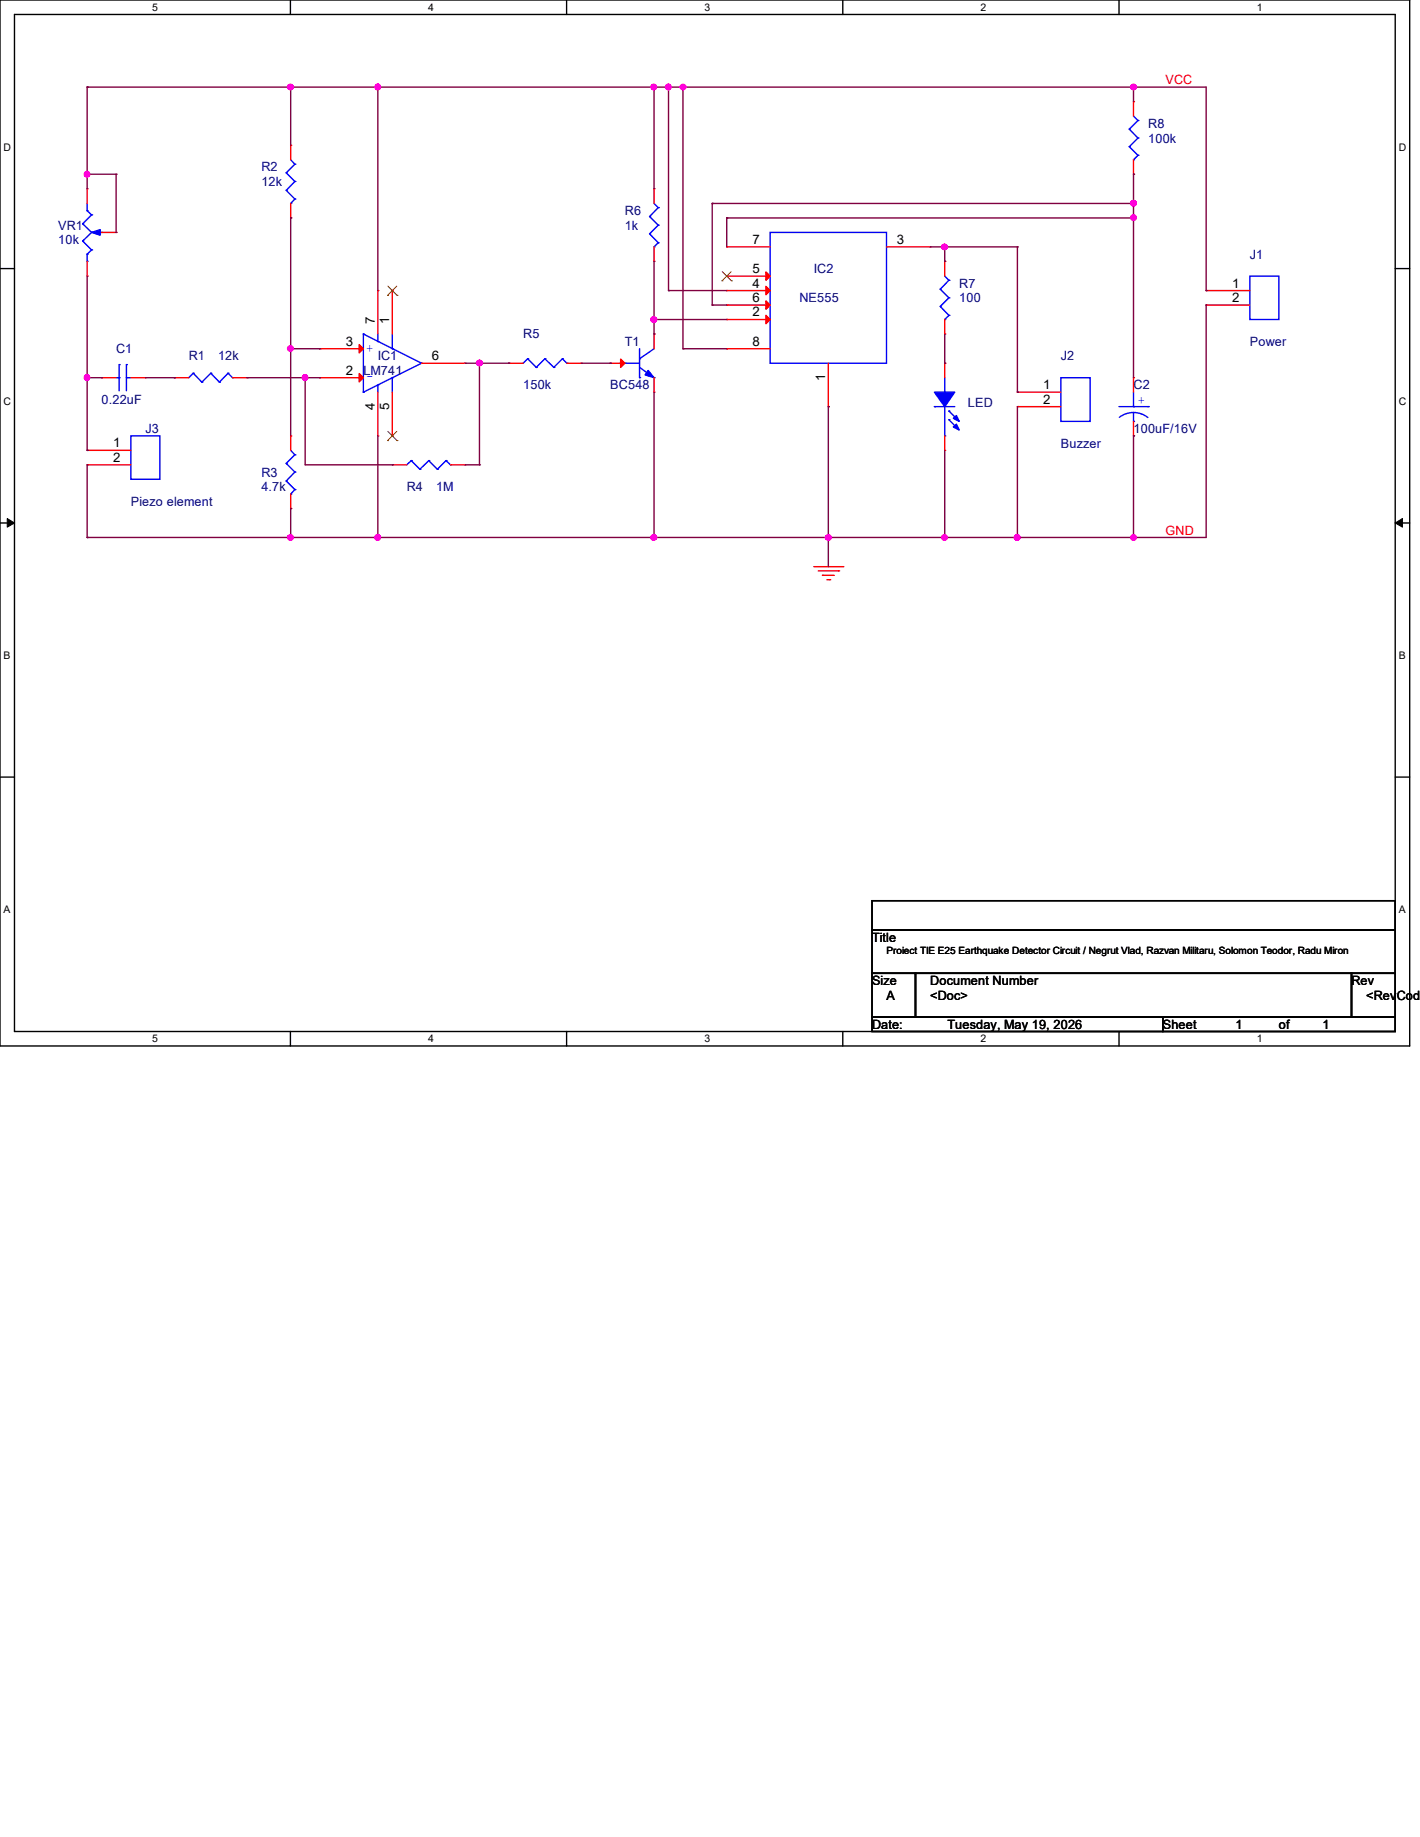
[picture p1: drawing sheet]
<svg xmlns="http://www.w3.org/2000/svg" width="216mm" height="279mm" viewBox="0 0 216 279" stroke-linecap="round" stroke-linejoin="round" font-family="sans-serif">
<path d="M0 0h214.3v159.1h-214.3zM2.2 2.2h209.9v154.7h-209.9z" fill="none" stroke="#000" stroke-width=".21"/>
<g fill="#fff">
<path d="M23.2 .2h.8v1.8h-.8z"/>
<path d="M23.2 157.1h.8v1.8h-.8z"/>
</g>
<path d="M44.2 0v2.2M44.2 156.9v2.2" fill="none" stroke="#000" stroke-width=".21"/>
<g fill="#fff">
<path d="M65.1 .2h.9v1.8h-.9z"/>
<path d="M65.1 157.1h.9v1.8h-.9z"/>
</g>
<path d="M86.1 0v2.2M86.1 156.9v2.2" fill="none" stroke="#000" stroke-width=".21"/>
<g fill="#fff">
<path d="M107.1 .2h.9v1.8h-.9z"/>
<path d="M107.1 157.1h.9v1.8h-.9z"/>
</g>
<path d="M128.1 0v2.2M128.1 156.9v2.2" fill="none" stroke="#000" stroke-width=".21"/>
<g fill="#fff">
<path d="M149.1 .2h.9v1.8h-.9z"/>
<path d="M149.1 157.1h.9v1.8h-.9z"/>
</g>
<path d="M170.1 0v2.2M170.1 156.9v2.2" fill="none" stroke="#000" stroke-width=".21"/>
<g fill="#fff">
<path d="M191.1 .2h.9v1.8h-.9z"/>
<path d="M191.1 157.1h.9v1.8h-.9z"/>
<path d="M.6 21.5h1.1v1.8h-1.1z"/>
<path d="M212.7 21.5h1.1v1.8h-1.1z"/>
<path d="M.6 60.2h1.1v1.7h-1.1z"/>
<path d="M212.7 60.2h1.1v1.7h-1.1z"/>
</g>
<path d="M0 40.9h2.2M212.1 40.9h2.2" fill="none" stroke="#000" stroke-width=".21"/>
<g fill="#fff">
<path d="M.6 98.8h1v1.8h-1z"/>
<path d="M212.7 98.8h1v1.8h-1z"/>
</g>
<path d="M0 79.5h2.2M212.1 79.5h2.2" fill="none" stroke="#000" stroke-width=".21"/>
<path d="M1.1 78.9l1.1 .6-1.1 .7zM212.1 79.5l1.1-.6v1.3z" fill="#000" stroke="#000" stroke-width=".15"/>
<g fill="#fff">
<path d="M.6 137.5h1v1.8h-1z"/>
<path d="M212.7 137.5h1v1.8h-1z"/>
</g>
<path d="M0 118.2h2.2M212.1 118.2h2.2M132.6 137h79.5v4.4h-79.5zM132.6 141.4h79.5v6.6h-79.5zM132.6 148h6.6v6.7h-6.6zM132.6 154.7h44.2v2.2h-44.2zM139.2 148h66.3v6.7h-66.3zM176.8 154.7h35.3v2.2h-35.3zM205.5 148h6.6v6.7h-6.6z" fill="none" stroke="#000" stroke-width=".21"/>
<g fill="none" stroke="#f00" stroke-width=".21">
<path d="M172.3 15.5h.1M172.3 15.5v2.2M13.3 28.7h.1M13.3 28.7v2.2M13.3 39.8v2.2M15.5 35.3h2.2M17.7 35.3h.1M44.2 22.1h.1M44.2 33.1h.1M44.2 22.1v2.2M44.2 30.9v2.2M99.4 28.7h.1"/>
<path d="M99.4 39.8h.1M99.4 28.7v2.2M99.4 37.5v2.3M110.5 37.5h.1M110.5 37.5h6.6M134.8 37.5h6.6M141.4 37.5h.1M143.6 39.8h.1M143.6 39.8v2.2M172.3 26.5h.1M172.3 24.3v2.2M13.3 42h.1"/>
<path d="M15.5 57.4h.1M15.5 57.4h2.2M19.9 57.4h2.2M22.1 57.4h.1M26.5 57.4h.1M26.5 57.4h2.2M35.3 57.4h2.2M37.5 57.4h.1M48.6 53h.1M48.6 57.4h.1M48.6 53h6.6M48.6 57.4h6.6"/>
<path d="M57.4 44.2h.1M57.4 44.2v6.6M57.4 59.6v6.7M59.6 44.2h.1M59.6 44.2v6.6M59.6 59.6v6.7M64.1 55.2h6.6M70.7 55.2h.1M77.3 55.2h.1M77.3 55.2h2.2M86.2 55.2h2.2M88.4 55.2h.1"/>
<path d="M92.8 55.2h.1M92.8 55.2h2.2M99.4 50.8h.1M99.4 59.6h.1M99.4 50.8v2.2M99.4 57.4v2.2M110.5 44.2h.1M110.5 53h.1M110.5 42h.1M110.5 48.6h.1M110.5 46.4h.1M110.5 44.2h6.6"/>
<path d="M110.5 53h6.6M110.5 42h6.6M110.5 48.6h6.6M110.5 46.4h6.6M125.9 55.2v6.6M143.6 50.8h.1M143.6 55.2h.1M143.6 48.6v2.2M143.6 55.2v2.2M154.7 59.6h.1M154.7 59.6h6.6M172.3 57.4h.1"/>
<path d="M172.3 57.4v2.2M183.4 44.2h.1M183.4 46.4h.1M183.4 44.2h6.6M183.4 46.4h6.6M13.3 68.5h.1M13.3 70.7h.1M13.3 68.5h6.6M13.3 70.7h6.6M44.2 66.3h.1M44.2 77.3h.1M44.2 66.3v2.2"/>
<path d="M44.2 75.1v2.2M57.4 66.3h.1M59.6 70.7h.1M59.6 66.3h.1M59.6 70.7h2.2M68.5 70.7h2.2M70.7 70.7h.1M125.9 61.8h.1M143.6 68.5h.1M143.6 66.3v2.2M154.7 61.8h.1M154.7 61.8h6.6"/>
<path d="M172.3 66.3h.1M172.3 64.1v2.2M123.7 86.2h4.4M124.4 86.8h3.1M125.1 87.5h.1M125.1 87.5h1.7M125.7 88.2h.5M126.2 88.2h.1M127.5 86.8h.1M128.1 86.2h.1"/>
</g>
<g fill="none" stroke="#00f" stroke-width=".21">
<path d="M171.7 19.6h.1M171.7 19.6l1.3 1.4M172.3 17.7l.7 .6M173 18.3h.1M173 18.3l-1.3 1.3M12.6 34h.1M12.6 36.7h.1M12.6 34l1.3 1.3M12.6 36.7l1.3 1.3M13.3 32h.1M13.3 38.7h.1M13.3 39.8h.1"/>
<path d="M13.3 30.9v1.1M13.3 38.7v1.1M13.3 32l.6 .7M13.9 32.7h.1M13.9 35.3h.1M13.9 38h.1M13.9 32.7l-1.3 1.3M13.9 35.3l-1.3 1.4M13.9 38l-.6 .7M15 35.3h.5M15.5 35.3h.1M43.5 26.3h.1"/>
<path d="M43.5 29h.1M43.5 26.3l1.3 1.3M43.5 29l1.3 1.3M44.2 30.9h.1M44.2 24.3l.6 .7M44.8 25h.1M44.8 27.6h.1M44.8 30.3h.1M44.8 25l-1.3 1.3M44.8 27.6l-1.3 1.4M44.8 30.3l-.6 .6M98.8 32.9h.1"/>
<path d="M98.8 35.6h.1M98.8 32.9l1.3 1.3M98.8 35.6l1.3 1.3M99.4 37.5h.1M99.4 30.9l.7 .7M100.1 31.6h.1M100.1 34.2h.1M100.1 36.9h.1M100.1 31.6l-1.3 1.3M100.1 34.2l-1.3 1.4M100.1 36.9l-.7 .6M117.1 35.3h17.7v19.9h-17.7z"/>
<path d="M171.7 22.3h.1M171.7 22.3l1.3 1.3M172.3 24.3h.1M173 21h.1M173 23.6h.1M173 21l-1.3 1.3M173 23.6l-.7 .7M17.7 57.4h.4M18.1 57.4h.1M18.1 55.5h.1M18.1 55.5v3.9M19.2 55.5h.1"/>
<path d="M19.2 57.4h.1M19.2 57.4h.7M19.2 55.5v3.9M29.4 56.8h.1M29.4 56.8l-.7 .6M29.4 56.8l1.3 1.3M30.7 58.1h.1M32 56.8h.1M32 56.8l-1.3 1.3M32 56.8l1.4 1.3M33.4 58.1h.1M34.7 56.8h.1"/>
<path d="M34.7 56.8l-1.3 1.3M34.7 56.8l.6 .6M35.3 57.4h.1M55.2 59.6h.1M55.2 50.8h.1M55.2 50.8v8.8M55.2 50.8l8.9 4.4M57.4 58.5h.1M57.4 51.9h.1M57.4 50.8v1.1M57.4 58.5v1.1M59.6 57.4h.1"/>
<path d="M59.6 53h.1M59.6 50.8v2.2M59.6 57.4v2.2M64.1 55.2h.1M64.1 55.2l-8.9 4.4M80.2 54.6h.1M80.2 54.6l-.7 .6M80.2 54.6l1.3 1.3M81.5 55.9h.1M82.8 54.6h.1M82.8 54.6l-1.3 1.3M82.8 54.6l1.4 1.3"/>
<path d="M84.2 55.9h.1M85.5 54.6h.1M85.5 54.6l-1.3 1.3M85.5 54.6l.7 .6M86.2 55.2h.1M95 55.2h.1M95 55.2h2.2M97.2 54.6h.1M97.2 57.4h.1M97.2 55.9l2.2 1.5M97.2 53v4.4M99.4 57.4h.1"/>
<path d="M99.4 53l-2.2 1.6M143 44h.1M143 46.6h.1M143 44l1.3 1.3M143 46.6l1.3 1.4M143.6 48.6h.1M143.6 59.6h.1M143.6 42l.7 .6M143.6 57.4v2.2M144.3 42.6h.1M144.3 45.3h.1M144.3 48h.1"/>
<path d="M144.3 42.6l-1.3 1.4M144.3 45.3l-1.3 1.3M144.3 48l-.7 .6M161.3 57.4h4.4v6.7h-4.4zM172.3 59.6v2.2M190 42h4.4v6.6h-4.4zM19.9 66.3h4.4v6.6h-4.4zM43.5 70.5h.1M43.5 73.2h.1M43.5 70.5l1.3 1.3M43.5 73.2l1.3 1.3M44.2 75.1h.1"/>
<path d="M44.2 68.5l.6 .7M44.8 69.2h.1M44.8 71.8h.1M44.8 74.5h.1M44.8 69.2l-1.3 1.3M44.8 71.8l-1.3 1.4M44.8 74.5l-.6 .6M62.5 70.1h.1M62.5 70.1l-.7 .6M62.5 70.1l1.3 1.3M63.8 71.4h.1M65.2 70.1h.1"/>
<path d="M65.2 70.1l-1.4 1.3M65.2 70.1l1.3 1.3M66.5 71.4h.1M67.8 70.1h.1M67.8 70.1l-1.3 1.3M67.8 70.1l.7 .6M68.5 70.7h.1M142.1 61.8h.1M142.1 61.8h3.1M143.6 66.3h.1M143.6 61.8v4.5M144.3 62.5h.1"/>
<path d="M144.3 63.8h.1M144.3 62.5l1.3 1.3M144.3 63.8l1.3 1.4M170.1 61.8h4.5M172.3 64.1h.1M172.3 61.8h.1M172.3 62.7a3.5 3.5 0 0 1 2.2 .8M172.3 62.7a3.5 3.5 0 0 0-2.1 .8M172.3 62.7v1.4M174.6 61.8h.1"/>
</g>
<g fill="#f00" stroke="#f00" stroke-width=".21">
<path d="M116.5 43.6l.6 .6-.6 .6z"/>
<path d="M116.5 41.4l.6 .6-.6 .6z"/>
<path d="M116.5 48l.6 .6-.6 .6z"/>
<path d="M116.5 45.8l.6 .6-.6 .6z"/>
<path d="M54.6 52.4l.6 .6-.6 .7z"/>
<path d="M54.6 56.8l.6 .6-.6 .7z"/>
<path d="M94.4 54.6l.6 .6-.6 .7z"/>
</g>
<path d="M58.9 44.9h.1M59 43.5l1.4 1.4M60.3 43.5l-1.4 1.4M60.4 44.9h.1M109.8 42.7h.1M109.8 41.3l1.4 1.4M111.2 41.3l-1.4 1.4M111.2 42.7h.1M58.9 67h.1M59 65.6l1.4 1.4M60.3 65.6l-1.4 1.4M60.4 67h.1" fill="none" stroke="#804000" stroke-width=".15"/>
<g fill="#00f" stroke="#00f" stroke-width=".21">
<path d="M13.9 35.3l1.3-.4v.9z"/>
<path d="M98.6 56.3l.8 1.1-1.3-.4z"/>
<path d="M142.1 59.6h3.1l-1.6 2.2z" fill-rule="evenodd"/>
<path d="M144.9 64.9l.5-.4 .4 .9z" fill-rule="evenodd"/>
<path d="M144.9 63.6l.5-.4 .4 .9z" fill-rule="evenodd"/>
</g>
<g fill="none" stroke="#800040" stroke-width=".21">
<path d="M13.3 13.3h.1M13.3 13.3v15.4M13.3 13.3h170.1v30.9M44.2 13.3h.1M44.2 13.3v8.8M57.4 13.3h.1M57.4 13.3v30.9M99.4 13.3h.1M99.4 13.3v15.4M101.6 13.3h.1M101.6 13.3v30.9M103.8 13.3h.1"/>
<path d="M103.8 13.3v39.7M172.3 13.3h.1M172.3 13.3v2.2M13.3 26.5h.1M13.3 26.5h4.4M17.7 26.5h.1M17.7 26.5v8.8M44.2 33.1h.1M44.2 33.1v33.2M99.4 39.8v11M108.3 30.9h.1M108.3 30.9v15.5"/>
<path d="M108.3 30.9h64M110.5 33.1h.1M110.5 33.1v4.4M110.5 33.1h61.8M141.4 37.5h13.3M143.6 37.5h.1M143.6 39.8h.1M143.6 37.5v2.3M154.7 37.5h.1M154.7 37.5v22.1M172.3 26.5h.1M172.3 30.9h.1"/>
<path d="M172.3 33.1h.1M172.3 26.5v30.9M13.3 57.4h.1M13.3 42v26.5M13.3 57.4h2.2M15.5 57.4h.1M22.1 57.4h4.4M26.5 57.4h.1M37.5 57.4h11.1M44.2 53h.1M44.2 53h4.4M46.4 57.4h.1"/>
<path d="M46.4 57.4v13.3h13.2M48.6 53h.1M48.6 57.4h.1M70.7 55.2h6.6M72.9 55.2h.1M72.9 55.2v15.5M77.3 55.2h.1M88.4 55.2h4.4M92.8 55.2h.1M99.4 48.6h.1M99.4 50.8h.1M99.4 59.6v22.1"/>
<path d="M99.4 48.6h11.1M101.6 44.2h.1M101.6 44.2h8.9M103.8 53h.1M103.8 53h6.7M108.3 46.4h.1M108.3 46.4h2.2M143.6 55.2h.1M143.6 50.8v4.4M154.7 59.6h.1M183.4 46.4h.1M183.4 44.2h.1"/>
<path d="M183.4 46.4v35.3h-170.1M13.3 68.5h.1M13.3 70.7v11M44.2 77.3h.1M44.2 77.3v4.4M57.4 66.3v15.4M59.6 70.7h.1M70.7 70.7h2.2M72.9 70.7h.1M125.9 61.8h.1M125.9 61.8v24.4M143.6 68.5v13.2"/>
<path d="M154.7 61.8v19.9M172.3 66.3h.1M172.3 66.3v15.4M13.3 81.7h.1M44.2 81.7h.1M57.4 81.7h.1M99.4 81.7h.1M125.9 81.7h.1M143.6 81.7h.1M154.7 81.7h.1M172.3 81.7h.1"/>
</g>
<g fill="#f0f" stroke="#f0f" stroke-width=".21">
<circle cx="13.2" cy="26.5" r=".41"/>
<circle cx="57.4" cy="13.2" r=".41"/>
<circle cx="44.2" cy="13.2" r=".41"/>
<circle cx="44.2" cy="53" r=".41"/>
<circle cx="44.2" cy="81.7" r=".41"/>
<circle cx="57.4" cy="81.7" r=".41"/>
<circle cx="72.9" cy="55.2" r=".41"/>
<circle cx="99.4" cy="13.2" r=".41"/>
<circle cx="126" cy="81.7" r=".41"/>
<circle cx="99.4" cy="81.7" r=".41"/>
<circle cx="99.4" cy="48.6" r=".41"/>
<circle cx="143.6" cy="37.5" r=".41"/>
<circle cx="143.6" cy="81.7" r=".41"/>
<circle cx="154.7" cy="81.7" r=".41"/>
<circle cx="101.6" cy="13.2" r=".41"/>
<circle cx="172.3" cy="13.2" r=".41"/>
<circle cx="103.9" cy="13.2" r=".41"/>
<circle cx="172.3" cy="30.9" r=".41"/>
<circle cx="172.3" cy="33.1" r=".41"/>
<circle cx="172.3" cy="81.7" r=".41"/>
<circle cx="13.2" cy="57.4" r=".41"/>
<circle cx="46.4" cy="57.4" r=".41"/>
</g>
<g font-size="2">
<text x="114.4" y="41.5">5</text>
<text x="114.4" y="37.1">7</text>
<text x="136.4" y="37.1">3</text>
<text x="114.4" y="43.7">4</text>
<text x="114.4" y="45.9">6</text>
<text x="187.4" y="43.7">1</text>
<text x="187.4" y="45.9">2</text>
<text x="52.6" y="52.6">3</text>
<text x="57" y="49.2" transform="rotate(-90 57 49.2)">7</text>
<text x="59.2" y="49.2" transform="rotate(-90 59.2 49.2)">1</text>
<text x="114.4" y="52.6">8</text>
<text x="114.4" y="48.1">2</text>
<text x="52.6" y="57">2</text>
<text x="65.7" y="54.8">6</text>
<text x="125.5" y="57.9" transform="rotate(-90 125.5 57.9)">1</text>
<text x="158.6" y="59.2">1</text>
<text x="57" y="62.3" transform="rotate(-90 57 62.3)">4</text>
<text x="59.2" y="62.3" transform="rotate(-90 59.2 62.3)">5</text>
<text x="158.6" y="61.4">2</text>
<text x="17.2" y="68">1</text>
<text x="17.2" y="70.2">2</text>
</g>
<g font-size="1.9" fill="#f00">
<text x="177.2" y="12.8">VCC</text>
<text x="177.2" y="81.3">GND</text>
</g>
<g font-size="1.9" fill="#000080">
<text x="174.6" y="19.4">R8</text>
<text x="174.6" y="21.7">100k</text>
<text x="39.8" y="26.1">R2</text>
<text x="39.8" y="28.3">12k</text>
<text x="8.8" y="34.9">VR1</text>
<text x="95" y="32.7">R6</text>
<text x="95" y="34.9">1k</text>
<text x="8.8" y="37.1">10k</text>
<text x="123.7" y="41.5">IC2</text>
<text x="190" y="39.3">J1</text>
<text x="121.5" y="46">NE555</text>
<text x="145.8" y="43.8">R7</text>
<text x="145.8" y="46">100</text>
<text x="17.7" y="53.7">C1</text>
<text x="79.5" y="51.5">R5</text>
<text x="95" y="52.6">T1</text>
<text x="190" y="52.6">Power</text>
<text x="28.7" y="54.8">R1</text>
<text x="33.2" y="54.8">12k</text>
<text x="55.2" y="57">LM741</text>
<text x="57.4" y="54.8">IC1</text>
<text x="79.5" y="59.2">150k</text>
<text x="92.8" y="59.2">BC548</text>
<text x="161.3" y="54.8">J2</text>
<text x="172.3" y="59.2">C2</text>
<text x="15.5" y="61.4">0.22uF</text>
<text x="22.1" y="65.9">J3</text>
<text x="147.2" y="61.9">LED</text>
<text x="172.3" y="65.9">100uF/16V</text>
<text x="161.3" y="68.1">Buzzer</text>
<text x="19.9" y="76.9">Piezo element</text>
<text x="39.8" y="72.5">R3</text>
<text x="39.8" y="74.7">4.7k</text>
<text x="61.8" y="74.7">R4</text>
<text x="66.3" y="74.7">1M</text>
</g>
<g font-size="1.9" fill="#00f">
<text x="55.7" y="53.5">+</text>
<text x="55.7" y="57.9">-</text>
<text x="173" y="61.4">+</text>
</g>
<g font-size="1.9">
<text x="132.6" y="143.2">Title</text>
<text x="132.6" y="149.8">Size</text>
<text x="141.4" y="149.8">Document Number</text>
<text x="205.5" y="149.8">Rev</text>
<text x="134.8" y="152">A</text>
<text x="141.4" y="152">&lt;Doc&gt;</text>
<text x="207.7" y="152">&lt;RevCode</text>
<text x="132.6" y="156.5">Date:</text>
<text x="144.1" y="156.5">Tuesday, May 19, 2026</text>
<text x="176.8" y="156.5">Sheet</text>
<text x="187.8" y="156.5">1</text>
<text x="194.4" y="156.5">of</text>
<text x="201.1" y="156.5">1</text>
</g>
<g font-size="1.6">
<text x="23.2" y="1.7">5</text>
<text x="65.1" y="1.7">4</text>
<text x="107.1" y="1.7">3</text>
<text x="149.1" y="1.7">2</text>
<text x="191.1" y="1.7">1</text>
<text x=".6" y="22.9">D</text>
<text x="212.7" y="22.9">D</text>
<text x=".6" y="61.6">C</text>
<text x="212.7" y="61.6">C</text>
<text x=".6" y="100.3">B</text>
<text x="212.7" y="100.3">B</text>
<text x=".6" y="138.9">A</text>
<text x="212.7" y="138.9">A</text>
<text x="23.2" y="158.5">5</text>
<text x="65.1" y="158.5">4</text>
<text x="107.1" y="158.5">3</text>
<text x="149.1" y="158.5">2</text>
<text x="191.1" y="158.5">1</text>
</g>
<text font-size="1.5" x="134.8" y="145">Proiect TIE E25 Earthquake Detector Circuit / Negrut Vlad, Razvan Militaru, Solomon Teodor, Radu Miron</text>
</svg>
